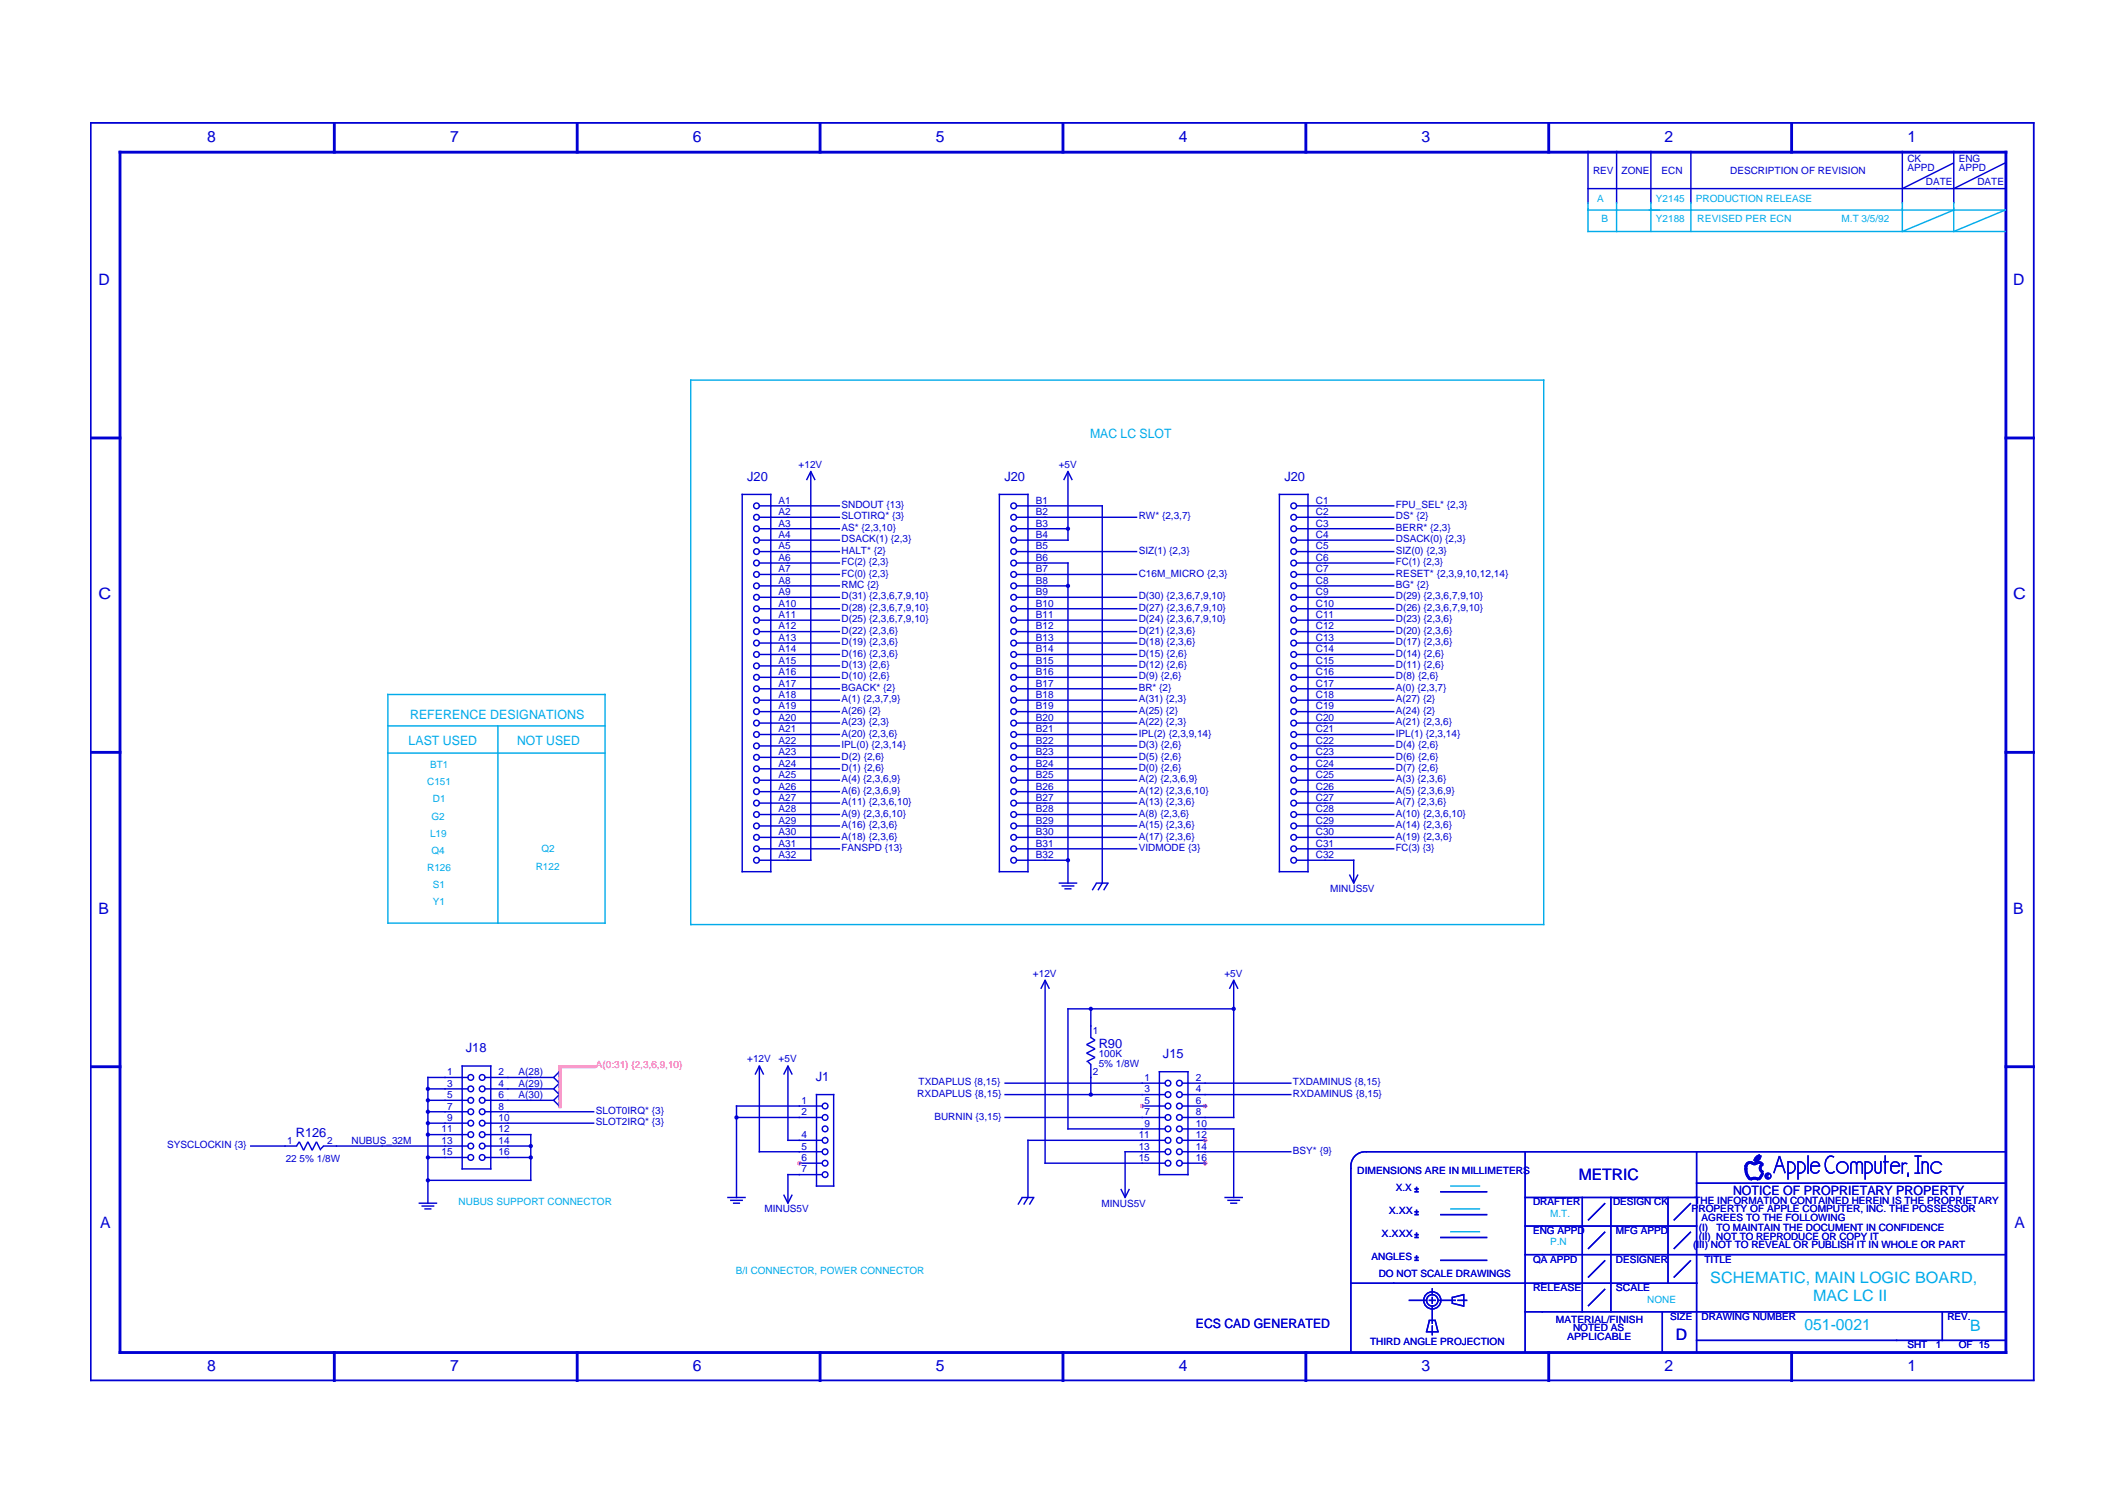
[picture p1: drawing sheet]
<svg xmlns="http://www.w3.org/2000/svg" width="420mm" height="297mm" viewBox="0 0 420 297" stroke-linecap="round" stroke-linejoin="round" font-family="sans-serif">
<path d="M17.8 24.3h384.1M17.9 24.1v248.7M401.7 24.1v248.7M17.8 272.6h384.1" fill="none" stroke="#0000d3" stroke-width=".35"/>
<g fill="none" stroke="#0000d3" stroke-width=".56">
<path d="M23.4 30.1h373.1M23.7 29.8v237.6M66 24.1v6.2M114 24.1v6.2M162 24.1v6.2M210 24.1v6.2M258 24.1v6.2M305.9 24.1v6.2M353.9 24.1v6.2M396.2 29.8v237.6M17.8 86.5h6.2M396 86.5h5.9"/>
<path d="M17.8 148.6h6.2M396 148.6h5.9M17.8 210.7h6.2M396 210.7h5.9M344.9 230.2v.8M344.9 230.7a2.54 2.54 0 0 0 .8 2.2M345.7 233a1.41 1.41 0 0 1 1.7 0M346.2 229.7l.2 .2 .6-.2M346.2 229.7a.85 .85 0 0 0-1.3 .7M346.9 229.7l.7-.1 .6 .5M347.7 228.2a1.13 1.13 0 0 1-1.1 1.1M347.7 228.2a1.41 1.41 0 0 0-1.1 1.1"/>
<path d="M348.2 231.6l-.3 .7-.5 .6M348.3 229.9a.85 .85 0 0 0-.6 .9 .85 .85 0 0 0 .6 .7M23.4 267.1h373.1M66 266.8v6M114 266.8v6M162 266.8v6M210 266.8v6M258 266.8v6M305.9 266.8v6M353.9 266.8v6"/>
</g>
<g fill="none" stroke="#0000d3" stroke-width=".28">
<path d="M313.5 37.3h82.7M313.7 29.8v10.4M319.3 29.8v10.4M326.1 29.8v10.4M334 29.8v10.4M375.8 29.8v10.4M385.9 32.2l-10.1 5.1M385.9 29.8v10.4M396.1 32.2l-10.2 5.1M146.5 97.6h5.9M146.6 97.5v74.8M149.9 99.9h16"/>
<path d="M152.3 97.5v74.8M159.3 94.8l.9-1.7 .8 1.7M160.2 93v77M197.3 97.6h5.9M197.4 97.5v74.8M200.7 99.9h17.2M203.1 97.5v74.8M210.1 94.8l.9-1.7 .8 1.7M211 93v13.8M217.7 99.8v74.8M252.6 97.6h5.9M252.7 97.5v74.8"/>
<path d="M256 99.9h19.4M258.4 97.5v74.8M149.9 118h16M149.9 115.7h16M149.9 113.5h16M149.9 111.2h16M149.9 108.9h16M149.9 106.7h16M149.9 104.4h16M149.9 102.2h16M200.7 118h23.9M200.7 115.7h10.4"/>
<path d="M200.7 113.5h23.9M200.7 111.2h10.4M200.7 108.9h23.9M200.7 106.7h10.4M200.7 104.4h10.4M200.7 102.2h23.9M211 111.1v63.5M256 118h19.4M256 115.7h19.4M256 113.5h19.4M256 111.2h19.4M256 108.9h19.4"/>
<path d="M256 106.7h19.4M256 104.4h19.4M256 102.2h19.4M149.9 138.3h16M149.9 136h16M149.9 133.8h16M149.9 131.5h16M149.9 129.3h16M149.9 127h16M149.9 124.7h16M149.9 122.5h16M149.9 120.2h16"/>
<path d="M200.7 138.3h23.9M200.7 136h23.9M200.7 133.8h23.9M200.7 131.5h23.9M200.7 129.3h23.9M200.7 127h23.9M200.7 124.7h23.9M200.7 122.5h23.9M200.7 120.2h23.9M256 138.3h19.4M256 136h19.4M256 133.8h19.4"/>
<path d="M256 131.5h19.4M256 129.3h19.4M256 127h19.4M256 124.7h19.4M256 122.5h19.4M256 120.2h19.4M149.9 158.6h16M149.9 156.4h16M149.9 154.1h16M149.9 151.8h16M149.9 149.6h16M149.9 147.3h16"/>
<path d="M149.9 145.1h16M149.9 142.8h16M149.9 140.5h16M200.7 158.6h23.9M200.7 156.4h23.9M200.7 154.1h23.9M200.7 151.8h23.9M200.7 149.6h23.9M200.7 147.3h23.9M200.7 145.1h23.9M200.7 142.8h23.9M200.7 140.5h23.9"/>
<path d="M256 158.6h19.4M256 156.4h19.4M256 154.1h19.4M256 151.8h19.4M256 149.6h19.4M256 147.3h19.4M256 145.1h19.4M256 142.8h19.4M256 140.5h19.4M146.5 172.2h5.9M149.9 169.9h10.4M149.9 167.6h16"/>
<path d="M149.9 165.4h16M149.9 163.1h16M149.9 160.9h16M197.3 172.2h5.9M200.7 169.9h10.4M200.7 167.6h23.9M200.7 165.4h23.9M200.7 163.1h23.9M200.7 160.9h23.9M209.1 174.4h3.7M209.7 175h2.5M210.3 175.5h1.4"/>
<path d="M216.5 174.4h2.5M216.6 174.4l-.8 1.4M217.7 174.4l-.8 1.4M218.9 174.4l-.9 1.4M252.6 172.2h5.9M256 169.9h11.5M256 167.6h19.4M256 165.4h19.4M256 163.1h19.4M256 160.9h19.4M266.6 172.7l.8 1.7 .9-1.7M267.4 169.8v4.8"/>
<path d="M205.6 195.3l.8-1.7 .9 1.7M206.4 193.5v36.4M210.8 199.2h33M211 199.1v24M215.5 199.1v5.9M242.9 195.3l.8-1.7 .8 1.7M243.7 193.5v27.3M84.4 219.6h8.2M84.4 217.3h8.2M84.4 215.1h8.2M84.4 212.8h8.2M84.5 212.7v25.1"/>
<path d="M91.2 210.5h5.9M91.3 210.4v20.6M95.7 219.6h21.7M95.7 217.3h13.8M95.7 215.1h13.8M95.7 212.8h13.8M96.9 210.4v20.6M110.5 211.7l-1.1 1.1 1.1 1.1-1.1 1.2 1.1 1.1-1.1 1.1 1.1 1.1M110.5 211.5v7.1M145.3 218.4h17.3M145.5 218.3v18.3M149.2 212.2l.8-1.7 .8 1.7"/>
<path d="M150 210.4v17.2M154.8 212.2l.8-1.7 .9 1.7M155.6 210.4v15M161.1 216.2h3.7M161.3 216v18.4M164.7 216v18.4M198.4 216.2h31.9M198.4 213.9h31.9M214.9 209.7l.6 .6M215.5 210.1v6.2M215.5 204.9l.8 .6-1.7 .8 1.7 .9-1.7 .8 1.7 .8-1.7 .9M225.5 218.4h4.8"/>
<path d="M228.9 211.7h5.9M229 211.5v20.6M233.4 218.4h4.8M233.4 216.2h21.7M233.4 213.9h21.7M234.7 211.5v20.6M49.4 226.3h9.3M58.6 226.3l.5-.8 .9 1.7 .8-1.7 .9 1.7 .8-1.7 .9 1.7M63.8 226.3h28.8M63.9 226.3l-.5 .6M82.7 237.6h3.7M83.3 238.2h2.5"/>
<path d="M83.8 238.8h1.4M84.4 228.6h8.2M84.4 224.1h8.2M84.4 221.8h8.2M84.4 233.1h20.6M91.2 230.9h5.9M95.7 228.6h9.3M95.7 226.3h9.3M95.7 224.1h9.3M95.7 221.8h21.7M104.8 223.9v9.4M143.7 236.5h3.6"/>
<path d="M144.2 237.1h2.6M144.8 237.6h1.4M145.3 220.7h17.3M149.9 227.5h12.7M154.8 235.9l.8 1.7 .9-1.7M155.5 232h7.1M155.5 225.2h7.1M155.6 231.8v6M157.8 229.7h4.8M161.1 234.2h3.7M198.4 220.7h31.9M201.8 236.5h2.5"/>
<path d="M201.9 236.5l-.8 1.4M202.9 225.2h27.4M203.1 225.1v11.5M203.1 236.5l-.9 1.4M204.2 236.5l-.9 1.4M206.3 229.7h24M210.8 223h19.5M221.4 234.8l.8 1.7 .9-1.7M222.1 227.5h8.2M222.2 227.3v9.3M228.9 232h5.9M233.4 229.7h4.8"/>
<path d="M233.4 227.5h21.7M233.4 225.2h4.8M233.4 220.7h10.4M233.4 223h10.4M241.9 236.5h3.6M242.4 237.1h2.6M243 237.6h1.4M243.7 222.8v13.8M266.8 230.7v36.4M269.8 227.5h126.4M270 227.5a2.82 2.82 0 0 0-3.1 3.3M279.4 239.9h.8"/>
<path d="M279.4 239.3h.8M279.4 235.4h.8M279.4 234.8h.8M279.8 234.4v.8M279.8 238.9v.8M284.5 239.9h9.3M284.5 235.4h9.3M301.1 236.5h34.2M301.3 227.3v39.8M312.6 236.4v22.8M317.1 237.6l-3.4 3.4M318.2 236.4v22.8"/>
<path d="M329.5 236.4v17.2M334 237.6l-3.4 3.4M335 233.7h61.2M335.1 227.3v39.8M349.4 232.1a.28 .28 0 0 0-.3 0 .28 .28 0 0 0 0 .4 .28 .28 0 0 0 .3 0M350.4 231.7l1.1-3.4 1.1 3.4M350.8 230.3h1.4M353.2 229.3v3.7M353.2 229.5a1.13 1.13 0 0 1 1.4 1.1 1.13 1.13 0 0 1-1.4 1.1M355.2 229.3v3.7M355.2 229.5a1.13 1.13 0 0 1 1.4 1.1 1.13 1.13 0 0 1-1.4 1.1M357.2 228.2v3.6"/>
<path d="M357.6 230.3h2M357.7 230.3a.85 .85 0 0 1 .9-.9 .85 .85 0 0 1 .8 .9M357.7 230.2v1.1M357.8 231.1a.85 .85 0 0 0 .8 .6 .85 .85 0 0 0 .8-.6M360.8 231.1l.3 .3M361.1 228.6a2.24 2.24 0 0 0-.2 2.8M362.3 228.6l-.7-.3-.6 .4M362.4 231.3l-.6 .4-.7-.2M365.6 230a.56 .56 0 0 1 .6-.6 .56 .56 0 0 1 .5 .6 .56 .56 0 0 1 .6-.6 .56 .56 0 0 1 .6 .6M365.6 229.9v1.9M366.7 229.9v1.9M367.9 229.9v1.9"/>
<path d="M368.4 229.3v3.7M368.5 229.5a1.13 1.13 0 0 1 1.4 1.1 1.13 1.13 0 0 1-1.4 1.1M370.4 231.1a.56 .56 0 0 0 .6 .6 .56 .56 0 0 0 .5-.6M370.4 229.3v2M371.5 229.3v2M372 229.4h1.1M372.4 228.2v3.6M373.4 230.3h2M373.5 230.3a.85 .85 0 0 1 .9-.9 .85 .85 0 0 1 .8 .9M373.5 230.2v1.1M373.6 231.1a.85 .85 0 0 0 .8 .6 .85 .85 0 0 0 .8-.6M375.8 229.6v2.2"/>
<path d="M376.7 229.9l-.4-.2-.5 .3M376.9 231.6v.8M378.2 231.7h1.1M378.2 228.3h1.4M378.9 228.2v3.6M379.7 230a.56 .56 0 0 1 .6-.6 .56 .56 0 0 1 .6 .6M379.7 229.3v2.5M380.9 229.9v1.9M383.6 230.1a1.13 1.13 0 0 0-1.7-.4 1.13 1.13 0 0 0-.2 1.7 1.13 1.13 0 0 0 1.8-.1M266.7 253.4h68.6M278.3 256.8h3.6M279.4 248.4h.8"/>
<path d="M279.4 248.9h.8M279.4 244.4h.8M279.4 243.8h.8M279.8 243.4v.9M279.8 247.9v.9M282.2 256.8h1.4M282.9 254.4v1.4M282.9 256.1v1.4M282.9 257.8v3.7M283.9 256.8h3.7M284.5 248.9h9.3M284.5 244.4h9.3"/>
<path d="M286.9 257.4l2.2 .6M286.9 256.1v1.4M287.9 256.8h1.9M289.1 255.6v2.5M289.1 255.7l-2.2 .6M301.1 259.1h95.1M301.1 247.8h95.1M301.1 242.1h34.2M317.1 243.3l-3.4 3.4M317.1 248.9l-3.4 3.4M317.1 254.6l-3.4 3.4M328.4 258.9v8.2"/>
<path d="M334 243.3l-3.4 3.4M334 248.9l-3.4 3.4M383.7 258.9v6M281.7 263h2.5M282.2 260.8h1.4M282.4 260.8l-.6 2.2M282.9 261.8v1.9M283.5 260.8l.6 2.2M335 264.7h61.2"/>
<circle cx="149.4" cy="99.9" r=".56"/>
<circle cx="200.2" cy="99.9" r=".56"/>
<circle cx="255.6" cy="99.9" r=".56"/>
<circle cx="149.4" cy="118" r=".56"/>
<circle cx="149.4" cy="106.7" r=".56"/>
<circle cx="149.4" cy="111.2" r=".56"/>
<circle cx="149.4" cy="102.2" r=".56"/>
<circle cx="149.4" cy="113.5" r=".56"/>
<circle cx="149.4" cy="108.9" r=".56"/>
<circle cx="149.4" cy="115.7" r=".56"/>
<circle cx="149.4" cy="104.4" r=".56"/>
<circle cx="200.2" cy="118" r=".56"/>
<circle cx="200.2" cy="111.2" r=".56"/>
<circle cx="200.2" cy="102.2" r=".56"/>
<circle cx="200.2" cy="113.5" r=".56"/>
<circle cx="200.2" cy="108.9" r=".56"/>
<circle cx="200.2" cy="106.7" r=".56"/>
<circle cx="200.2" cy="104.4" r=".56"/>
<circle cx="200.2" cy="115.7" r=".56"/>
<circle cx="211" cy="104.4" r=".28"/>
<circle cx="211" cy="115.7" r=".28"/>
<circle cx="255.6" cy="118" r=".56"/>
<circle cx="255.6" cy="111.2" r=".56"/>
<circle cx="255.6" cy="113.5" r=".56"/>
<circle cx="255.6" cy="106.7" r=".56"/>
<circle cx="255.6" cy="108.9" r=".56"/>
<circle cx="255.6" cy="102.2" r=".56"/>
<circle cx="255.6" cy="115.7" r=".56"/>
<circle cx="255.6" cy="104.4" r=".56"/>
<circle cx="149.4" cy="129.3" r=".56"/>
<circle cx="149.4" cy="124.7" r=".56"/>
<circle cx="149.4" cy="136" r=".56"/>
<circle cx="149.4" cy="138.3" r=".56"/>
<circle cx="149.4" cy="127" r=".56"/>
<circle cx="149.4" cy="120.2" r=".56"/>
<circle cx="149.4" cy="133.8" r=".56"/>
<circle cx="149.4" cy="131.5" r=".56"/>
<circle cx="149.4" cy="122.5" r=".56"/>
<circle cx="200.2" cy="124.7" r=".56"/>
<circle cx="200.2" cy="129.3" r=".56"/>
<circle cx="200.2" cy="136" r=".56"/>
<circle cx="200.2" cy="138.3" r=".56"/>
<circle cx="200.2" cy="127" r=".56"/>
<circle cx="200.2" cy="120.2" r=".56"/>
<circle cx="200.2" cy="133.8" r=".56"/>
<circle cx="200.2" cy="131.5" r=".56"/>
<circle cx="200.2" cy="122.5" r=".56"/>
<circle cx="255.6" cy="127" r=".56"/>
<circle cx="255.6" cy="138.3" r=".56"/>
<circle cx="255.6" cy="124.7" r=".56"/>
<circle cx="255.6" cy="129.3" r=".56"/>
<circle cx="255.6" cy="136" r=".56"/>
<circle cx="255.6" cy="120.2" r=".56"/>
<circle cx="255.6" cy="133.8" r=".56"/>
<circle cx="255.6" cy="131.5" r=".56"/>
<circle cx="255.6" cy="122.5" r=".56"/>
<circle cx="149.4" cy="140.5" r=".56"/>
<circle cx="149.4" cy="158.6" r=".56"/>
<circle cx="149.4" cy="151.8" r=".56"/>
<circle cx="149.4" cy="149.6" r=".56"/>
<circle cx="149.4" cy="147.3" r=".56"/>
<circle cx="149.4" cy="156.4" r=".56"/>
<circle cx="149.4" cy="142.8" r=".56"/>
<circle cx="149.4" cy="145.1" r=".56"/>
<circle cx="149.4" cy="154.1" r=".56"/>
<circle cx="200.2" cy="147.3" r=".56"/>
<circle cx="200.2" cy="151.8" r=".56"/>
<circle cx="200.2" cy="140.5" r=".56"/>
<circle cx="200.2" cy="149.6" r=".56"/>
<circle cx="200.2" cy="158.6" r=".56"/>
<circle cx="200.2" cy="142.8" r=".56"/>
<circle cx="200.2" cy="145.1" r=".56"/>
<circle cx="200.2" cy="154.1" r=".56"/>
<circle cx="200.2" cy="156.4" r=".56"/>
<circle cx="255.6" cy="158.6" r=".56"/>
<circle cx="255.6" cy="140.5" r=".56"/>
<circle cx="255.6" cy="147.3" r=".56"/>
<circle cx="255.6" cy="151.8" r=".56"/>
<circle cx="255.6" cy="149.6" r=".56"/>
<circle cx="255.6" cy="156.4" r=".56"/>
<circle cx="255.6" cy="154.1" r=".56"/>
<circle cx="255.6" cy="142.8" r=".56"/>
<circle cx="255.6" cy="145.1" r=".56"/>
<circle cx="149.4" cy="160.9" r=".56"/>
<circle cx="149.4" cy="163.1" r=".56"/>
<circle cx="149.4" cy="169.9" r=".56"/>
<circle cx="149.4" cy="165.4" r=".56"/>
<circle cx="149.4" cy="167.6" r=".56"/>
<circle cx="200.2" cy="169.9" r=".56"/>
<circle cx="200.2" cy="163.1" r=".56"/>
<circle cx="200.2" cy="160.9" r=".56"/>
<circle cx="200.2" cy="165.4" r=".56"/>
<circle cx="200.2" cy="167.6" r=".56"/>
<circle cx="211" cy="169.9" r=".28"/>
<circle cx="255.6" cy="169.9" r=".56"/>
<circle cx="255.6" cy="163.1" r=".56"/>
<circle cx="255.6" cy="160.9" r=".56"/>
<circle cx="255.6" cy="167.6" r=".56"/>
<circle cx="255.6" cy="165.4" r=".56"/>
<circle cx="215.5" cy="199.2" r=".28"/>
<circle cx="243.7" cy="199.2" r=".28"/>
<circle cx="84.5" cy="217.3" r=".28"/>
<circle cx="84.5" cy="215.1" r=".28"/>
<circle cx="84.5" cy="219.6" r=".28"/>
<circle cx="93" cy="217.3" r=".56"/>
<circle cx="93" cy="215.1" r=".56"/>
<circle cx="93" cy="219.6" r=".56"/>
<circle cx="93" cy="212.8" r=".56"/>
<circle cx="95.3" cy="217.3" r=".56"/>
<circle cx="95.3" cy="215.1" r=".56"/>
<circle cx="95.3" cy="219.6" r=".56"/>
<circle cx="95.3" cy="212.8" r=".56"/>
<circle cx="163" cy="218.4" r=".56"/>
<circle cx="215.5" cy="216.2" r=".28"/>
<circle cx="230.7" cy="213.9" r=".56"/>
<circle cx="230.7" cy="218.4" r=".56"/>
<circle cx="230.7" cy="216.2" r=".56"/>
<circle cx="233" cy="213.9" r=".56"/>
<circle cx="233" cy="216.2" r=".56"/>
<circle cx="233" cy="218.4" r=".56"/>
<circle cx="84.5" cy="233.1" r=".28"/>
<circle cx="84.5" cy="224.1" r=".28"/>
<circle cx="84.5" cy="228.6" r=".28"/>
<circle cx="84.5" cy="221.8" r=".28"/>
<circle cx="93" cy="228.6" r=".56"/>
<circle cx="93" cy="226.3" r=".56"/>
<circle cx="93" cy="224.1" r=".56"/>
<circle cx="93" cy="221.8" r=".56"/>
<circle cx="95.3" cy="228.6" r=".56"/>
<circle cx="95.3" cy="226.3" r=".56"/>
<circle cx="95.3" cy="221.8" r=".56"/>
<circle cx="95.3" cy="224.1" r=".56"/>
<circle cx="104.8" cy="228.6" r=".28"/>
<circle cx="104.8" cy="226.3" r=".28"/>
<circle cx="145.5" cy="220.7" r=".28"/>
<circle cx="163" cy="223" r=".56"/>
<circle cx="163" cy="220.7" r=".56"/>
<circle cx="163" cy="225.2" r=".56"/>
<circle cx="163" cy="232" r=".56"/>
<circle cx="163" cy="227.5" r=".56"/>
<circle cx="163" cy="229.7" r=".56"/>
<circle cx="230.7" cy="223" r=".56"/>
<circle cx="230.7" cy="225.2" r=".56"/>
<circle cx="230.7" cy="220.7" r=".56"/>
<circle cx="230.7" cy="229.7" r=".56"/>
<circle cx="230.7" cy="227.5" r=".56"/>
<circle cx="233" cy="223" r=".56"/>
<circle cx="233" cy="220.7" r=".56"/>
<circle cx="233" cy="225.2" r=".56"/>
<circle cx="233" cy="229.7" r=".56"/>
<circle cx="233" cy="227.5" r=".56"/>
<circle cx="349.2" cy="232.3" r=".56"/>
<circle cx="363.9" cy="230.6" r="1.13"/>
<circle cx="282.9" cy="256.8" r="1.69"/>
<circle cx="282.9" cy="256.8" r="1.13"/>
</g>
<g fill="none" stroke="#dd0907" stroke-width=".28">
<circle cx="225.6" cy="218.4" r=".28"/>
<circle cx="238.1" cy="218.4" r=".28"/>
<circle cx="157.9" cy="229.7" r=".28"/>
<circle cx="238.1" cy="229.7" r=".28"/>
<circle cx="238.1" cy="225.2" r=".28"/>
</g>
<path d="M110.3 210.7h7.4M110.6 210.4v8.5" fill="none" stroke="#f20884" stroke-width=".56"/>
<g fill="none" stroke="#02abea" stroke-width=".28">
<path d="M313.7 39.9v6M319.3 39.9v6M326.1 39.9v6M334 39.9v6M375.8 39.9v6M385.9 39.9v6M313.5 41.5h82.7M313.5 45.7h82.7M385.9 41.5l-10.1 4.2M396.1 41.5l-10.2 4.2M136.3 75.1h168.8M136.5 74.9v107.8"/>
<path d="M304.9 74.9v107.8M76.5 137.2h43.2M76.6 137v45.5M119.5 137v45.5M76.5 148.7h43.2M76.5 143.4h43.2M98.4 143.2v39.3M76.5 182.3h43.2M136.3 182.6h168.8M286.5 238.8h5.9M286.5 234.2h5.9M286.5 243.3h5.9"/>
</g>
<g font-size="3.1" fill="#0000d3">
<text x="40.9" y="28.1">8</text>
<text x="88.9" y="28.1">7</text>
<text x="136.9" y="28.1">6</text>
<text x="184.9" y="28.1">5</text>
<text x="232.8" y="28.1">4</text>
<text x="280.8" y="28.1">3</text>
<text x="328.8" y="28.1">2</text>
<text x="376.8" y="28.1">1</text>
<text x="19.5" y="56.3">D</text>
<text x="397.7" y="56.3">D</text>
<text x="19.5" y="118.4">C</text>
<text x="397.7" y="118.4">C</text>
<text x="19.5" y="180.5">B</text>
<text x="397.7" y="180.5">B</text>
<text x="311.9" y="233">METRIC</text>
<text x="19.8" y="242.6">A</text>
<text x="397.9" y="242.6">A</text>
<text x="331" y="264.6">D</text>
<text x="40.9" y="270.8">8</text>
<text x="88.9" y="270.8">7</text>
<text x="136.9" y="270.8">6</text>
<text x="184.9" y="270.8">5</text>
<text x="232.8" y="270.8">4</text>
<text x="280.8" y="270.8">3</text>
<text x="328.8" y="270.8">2</text>
<text x="376.8" y="270.8">1</text>
</g>
<g font-size="3.1" fill="#02abea">
<text x="337.8" y="253.3">SCHEMATIC, MAIN LOGIC BOARD,</text>
<text x="358.1" y="257">MAC LC II</text>
<text x="356.4" y="262.6">051-0021</text>
<text x="389.2" y="262.9">B</text>
</g>
<g font-size="2.5" fill="#02abea">
<text x="215.3" y="86.5">MAC LC SLOT</text>
<text x="81" y="142.1">REFERENCE DESIGNATIONS</text>
<text x="80.7" y="147.2">LAST USED</text>
<text x="102.2" y="147.2">NOT USED</text>
</g>
<g font-size="2.5" fill="#0000d3">
<text x="147.6" y="95">J20</text>
<text x="198.4" y="95">J20</text>
<text x="253.7" y="95">J20</text>
<text x="92" y="207.9">J18</text>
<text x="217" y="207">R90</text>
<text x="229.7" y="209">J15</text>
<text x="161.1" y="213.5">J1</text>
<text x="58.4" y="224.5">R126</text>
<text x="342.3" y="236.1">NOTICE OF PROPRIETARY PROPERTY</text>
<text x="236.2" y="262.3">ECS CAD GENERATED</text>
</g>
<g font-size="2" fill="#0000d3">
<text x="314.7" y="34.3">REV</text>
<text x="320.3" y="34.3">ZONE</text>
<text x="328.2" y="34.3">ECN</text>
<text x="341.8" y="34.3">DESCRIPTION OF REVISION</text>
<text x="376.8" y="32">CK</text>
<text x="376.8" y="33.7">APPD</text>
<text x="386.9" y="33.7">APPD</text>
<text x="386.9" y="32">ENG</text>
<text x="380.4" y="36.5">DATE</text>
<text x="390.6" y="36.5">DATE</text>
<text x="157.8" y="92.4">+12V</text>
<text x="209.1" y="92.4">+5V</text>
<text x="153.8" y="99.5">A1</text>
<text x="153.8" y="101.7">A2</text>
<text x="166.2" y="100.3">SNDOUT {13}</text>
<text x="204.6" y="99.5">B1</text>
<text x="204.6" y="101.7">B2</text>
<text x="259.9" y="99.5">C1</text>
<text x="259.9" y="101.7">C2</text>
<text x="275.7" y="100.3">FPU_SEL* {2,3}</text>
<text x="153.8" y="104">A3</text>
<text x="153.8" y="106.3">A4</text>
<text x="166.2" y="102.6">SLOTIRQ* {3}</text>
<text x="166.2" y="104.8">AS* {2,3,10}</text>
<text x="166.2" y="107.1">DSACK(1) {2,3}</text>
<text x="204.6" y="104">B3</text>
<text x="204.6" y="106.3">B4</text>
<text x="224.9" y="102.6">RW* {2,3,7}</text>
<text x="259.9" y="104">C3</text>
<text x="259.9" y="106.3">C4</text>
<text x="275.7" y="102.6">DS* {2}</text>
<text x="275.7" y="104.8">BERR* {2,3}</text>
<text x="275.7" y="107.1">DSACK(0) {2,3}</text>
<text x="153.8" y="108.5">A5</text>
<text x="153.8" y="110.8">A6</text>
<text x="153.8" y="113">A7</text>
<text x="166.2" y="109.4">HALT* {2}</text>
<text x="166.2" y="111.6">FC(2) {2,3}</text>
<text x="166.2" y="113.9">FC(0) {2,3}</text>
<text x="204.6" y="108.5">B5</text>
<text x="204.6" y="110.8">B6</text>
<text x="204.6" y="113">B7</text>
<text x="224.9" y="109.4">SIZ(1) {2,3}</text>
<text x="224.9" y="113.9">C16M_MICRO {2,3}</text>
<text x="259.9" y="108.5">C5</text>
<text x="259.9" y="110.8">C6</text>
<text x="259.9" y="113">C7</text>
<text x="275.7" y="109.4">SIZ(0) {2,3}</text>
<text x="275.7" y="111.6">FC(1) {2,3}</text>
<text x="275.7" y="113.9">RESET* {2,3,9,10,12,14}</text>
<text x="153.8" y="119.8">A10</text>
<text x="153.8" y="115.3">A8</text>
<text x="153.8" y="117.5">A9</text>
<text x="166.2" y="116.1">RMC {2}</text>
<text x="166.2" y="118.4">D(31) {2,3,6,7,9,10}</text>
<text x="204.6" y="119.8">B10</text>
<text x="204.6" y="115.3">B8</text>
<text x="204.6" y="117.5">B9</text>
<text x="224.9" y="118.4">D(30) {2,3,6,7,9,10}</text>
<text x="259.9" y="119.8">C10</text>
<text x="259.9" y="115.3">C8</text>
<text x="259.9" y="117.5">C9</text>
<text x="275.7" y="116.1">BG* {2}</text>
<text x="275.7" y="118.4">D(29) {2,3,6,7,9,10}</text>
<text x="153.8" y="122.1">A11</text>
<text x="153.8" y="124.3">A12</text>
<text x="166.2" y="120.6">D(28) {2,3,6,7,9,10}</text>
<text x="166.2" y="122.9">D(25) {2,3,6,7,9,10}</text>
<text x="166.2" y="125.2">D(22) {2,3,6}</text>
<text x="204.6" y="122.1">B11</text>
<text x="204.6" y="124.3">B12</text>
<text x="224.9" y="120.6">D(27) {2,3,6,7,9,10}</text>
<text x="224.9" y="122.9">D(24) {2,3,6,7,9,10}</text>
<text x="224.9" y="125.2">D(21) {2,3,6}</text>
<text x="259.9" y="122.1">C11</text>
<text x="259.9" y="124.3">C12</text>
<text x="275.7" y="120.6">D(26) {2,3,6,7,9,10}</text>
<text x="275.7" y="122.9">D(23) {2,3,6}</text>
<text x="275.7" y="125.2">D(20) {2,3,6}</text>
<text x="153.8" y="126.6">A13</text>
<text x="153.8" y="128.8">A14</text>
<text x="153.8" y="131.1">A15</text>
<text x="166.2" y="127.4">D(19) {2,3,6}</text>
<text x="166.2" y="129.7">D(16) {2,3,6}</text>
<text x="166.2" y="131.9">D(13) {2,6}</text>
<text x="204.6" y="126.6">B13</text>
<text x="204.6" y="128.8">B14</text>
<text x="204.6" y="131.1">B15</text>
<text x="224.9" y="127.4">D(18) {2,3,6}</text>
<text x="224.9" y="129.7">D(15) {2,6}</text>
<text x="224.9" y="131.9">D(12) {2,6}</text>
<text x="259.9" y="126.6">C13</text>
<text x="259.9" y="128.8">C14</text>
<text x="259.9" y="131.1">C15</text>
<text x="275.7" y="127.4">D(17) {2,3,6}</text>
<text x="275.7" y="129.7">D(14) {2,6}</text>
<text x="275.7" y="131.9">D(11) {2,6}</text>
<text x="153.8" y="133.4">A16</text>
<text x="153.8" y="135.6">A17</text>
<text x="153.8" y="137.9">A18</text>
<text x="166.2" y="134.2">D(10) {2,6}</text>
<text x="166.2" y="136.5">BGACK* {2}</text>
<text x="204.6" y="133.4">B16</text>
<text x="204.6" y="135.6">B17</text>
<text x="204.6" y="137.9">B18</text>
<text x="224.9" y="134.2">D(9) {2,6}</text>
<text x="224.9" y="136.5">BR* {2}</text>
<text x="259.9" y="133.4">C16</text>
<text x="259.9" y="135.6">C17</text>
<text x="259.9" y="137.9">C18</text>
<text x="275.7" y="134.2">D(8) {2,6}</text>
<text x="275.7" y="136.5">A(0) {2,3,7}</text>
<text x="153.8" y="140.1">A19</text>
<text x="153.8" y="142.4">A20</text>
<text x="166.2" y="138.7">A(1) {2,3,7,9}</text>
<text x="166.2" y="141">A(26) {2}</text>
<text x="166.2" y="143.2">A(23) {2,3}</text>
<text x="204.6" y="140.1">B19</text>
<text x="204.6" y="142.4">B20</text>
<text x="224.9" y="138.7">A(31) {2,3}</text>
<text x="224.9" y="141">A(25) {2}</text>
<text x="224.9" y="143.2">A(22) {2,3}</text>
<text x="259.9" y="140.1">C19</text>
<text x="259.9" y="142.4">C20</text>
<text x="275.7" y="138.7">A(27) {2}</text>
<text x="275.7" y="141">A(24) {2}</text>
<text x="275.7" y="143.2">A(21) {2,3,6}</text>
<text x="153.8" y="144.6">A21</text>
<text x="153.8" y="146.9">A22</text>
<text x="153.8" y="149.2">A23</text>
<text x="166.2" y="145.5">A(20) {2,3,6}</text>
<text x="166.2" y="147.7">IPL(0) {2,3,14}</text>
<text x="204.6" y="144.6">B21</text>
<text x="204.6" y="146.9">B22</text>
<text x="204.6" y="149.2">B23</text>
<text x="224.9" y="145.5">IPL(2) {2,3,9,14}</text>
<text x="224.9" y="147.7">D(3) {2,6}</text>
<text x="259.9" y="144.6">C21</text>
<text x="259.9" y="146.9">C22</text>
<text x="259.9" y="149.2">C23</text>
<text x="275.7" y="145.5">IPL(1) {2,3,14}</text>
<text x="275.7" y="147.7">D(4) {2,6}</text>
<text x="153.8" y="151.4">A24</text>
<text x="153.8" y="153.7">A25</text>
<text x="153.8" y="155.9">A26</text>
<text x="166.2" y="150">D(2) {2,6}</text>
<text x="166.2" y="152.3">D(1) {2,6}</text>
<text x="166.2" y="154.5">A(4) {2,3,6,9}</text>
<text x="204.6" y="151.4">B24</text>
<text x="204.6" y="153.7">B25</text>
<text x="204.6" y="155.9">B26</text>
<text x="224.9" y="150">D(5) {2,6}</text>
<text x="224.9" y="152.3">D(0) {2,6}</text>
<text x="224.9" y="154.5">A(2) {2,3,6,9}</text>
<text x="259.9" y="151.4">C24</text>
<text x="259.9" y="153.7">C25</text>
<text x="259.9" y="155.9">C26</text>
<text x="275.7" y="150">D(6) {2,6}</text>
<text x="275.7" y="152.3">D(7) {2,6}</text>
<text x="275.7" y="154.5">A(3) {2,3,6}</text>
<text x="153.8" y="158.2">A27</text>
<text x="153.8" y="160.4">A28</text>
<text x="166.2" y="156.8">A(6) {2,3,6,9}</text>
<text x="166.2" y="159">A(11) {2,3,6,10}</text>
<text x="166.2" y="161.3">A(9) {2,3,6,10}</text>
<text x="204.6" y="158.2">B27</text>
<text x="204.6" y="160.4">B28</text>
<text x="224.9" y="156.8">A(12) {2,3,6,10}</text>
<text x="224.9" y="159">A(13) {2,3,6}</text>
<text x="224.9" y="161.3">A(8) {2,3,6}</text>
<text x="259.9" y="158.2">C27</text>
<text x="259.9" y="160.4">C28</text>
<text x="275.7" y="156.8">A(5) {2,3,6,9}</text>
<text x="275.7" y="159">A(7) {2,3,6}</text>
<text x="275.7" y="161.3">A(10) {2,3,6,10}</text>
<text x="153.8" y="162.7">A29</text>
<text x="153.8" y="165">A30</text>
<text x="153.8" y="167.2">A31</text>
<text x="166.2" y="163.5">A(16) {2,3,6}</text>
<text x="166.2" y="165.8">A(18) {2,3,6}</text>
<text x="204.6" y="162.7">B29</text>
<text x="204.6" y="165">B30</text>
<text x="204.6" y="167.2">B31</text>
<text x="224.9" y="163.5">A(15) {2,3,6}</text>
<text x="224.9" y="165.8">A(17) {2,3,6}</text>
<text x="259.9" y="162.7">C29</text>
<text x="259.9" y="165">C30</text>
<text x="259.9" y="167.2">C31</text>
<text x="275.7" y="163.5">A(14) {2,3,6}</text>
<text x="275.7" y="165.8">A(19) {2,3,6}</text>
<text x="153.8" y="169.5">A32</text>
<text x="166.2" y="168.1">FANSPD {13}</text>
<text x="204.6" y="169.5">B32</text>
<text x="224.9" y="168.1">VIDMODE {3}</text>
<text x="259.9" y="169.5">C32</text>
<text x="275.7" y="168.1">FC(3) {3}</text>
<text x="262.7" y="176.2">MINUS5V</text>
<text x="204" y="192.9">+12V</text>
<text x="241.9" y="192.9">+5V</text>
<text x="147.6" y="209.8">+12V</text>
<text x="153.8" y="209.8">+5V</text>
<text x="215.9" y="204.2">1</text>
<text x="217" y="208.7">100K</text>
<text x="88.3" y="212.4">1</text>
<text x="88.3" y="214.6">3</text>
<text x="98.5" y="212.4">2</text>
<text x="98.5" y="214.6">4</text>
<text x="102.4" y="212.4">A(28)</text>
<text x="102.4" y="214.6">A(29)</text>
<text x="181.5" y="214.3">TXDAPLUS {8,15}</text>
<text x="215.9" y="212.4">2</text>
<text x="217" y="210.7">5% 1/8W</text>
<text x="226.1" y="213.5">1</text>
<text x="226.1" y="215.8">3</text>
<text x="236.2" y="213.5">2</text>
<text x="236.2" y="215.8">4</text>
<text x="255.4" y="214.3">TXDAMINUS {8,15}</text>
<text x="88.3" y="216.9">5</text>
<text x="88.3" y="219.1">7</text>
<text x="88.3" y="221.4">9</text>
<text x="98.5" y="221.4">10</text>
<text x="98.5" y="216.9">6</text>
<text x="98.5" y="219.1">8</text>
<text x="102.4" y="216.9">A(30)</text>
<text x="117.7" y="220">SLOT0IRQ* {3}</text>
<text x="158.3" y="218">1</text>
<text x="158.3" y="220.3">2</text>
<text x="181.2" y="216.6">RXDAPLUS {8,15}</text>
<text x="184.6" y="221.1">BURNIN {3,15}</text>
<text x="226.1" y="218">5</text>
<text x="226.1" y="220.3">7</text>
<text x="236.2" y="218">6</text>
<text x="236.2" y="220.3">8</text>
<text x="255.4" y="216.6">RXDAMINUS {8,15}</text>
<text x="33" y="226.8">SYSCLOCKIN {3}</text>
<text x="56.7" y="225.9">1</text>
<text x="64.6" y="225.9">2</text>
<text x="69.4" y="225.9">NUBUS_32M</text>
<text x="87.2" y="223.7">11</text>
<text x="87.2" y="225.9">13</text>
<text x="98.5" y="223.7">12</text>
<text x="98.5" y="225.9">14</text>
<text x="117.7" y="222.2">SLOT2IRQ* {3}</text>
<text x="158.3" y="224.8">4</text>
<text x="158.3" y="227">5</text>
<text x="224.9" y="227">13</text>
<text x="224.9" y="224.8">11</text>
<text x="226.1" y="222.5">9</text>
<text x="236.2" y="224.8">12</text>
<text x="236.2" y="227">14</text>
<text x="236.2" y="222.5">10</text>
<text x="255.4" y="227.9">BSY* {9}</text>
<text x="56.4" y="229.6">22 5% 1/8W</text>
<text x="87.2" y="228.2">15</text>
<text x="98.5" y="228.2">16</text>
<text x="158.3" y="229.3">6</text>
<text x="158.3" y="231.6">7</text>
<text x="224.9" y="229.3">15</text>
<text x="236.2" y="229.3">16</text>
<text x="268.1" y="231.8">DIMENSIONS ARE IN MILLIMETERS</text>
<text x="151" y="239.5">MINUS5V</text>
<text x="217.6" y="238.3">MINUS5V</text>
<text x="274.3" y="239.7">X.XX</text>
<text x="275.7" y="235.2">X.X</text>
<text x="302.8" y="238.1">DRAFTER</text>
<text x="318.6" y="238.1">DESIGN CK</text>
<text x="334.2" y="239.5">PROPERTY OF APPLE COMPUTER, INC. THE POSSESSOR</text>
<text x="334.7" y="237.8">THE INFORMATION CONTAINED HEREIN IS THE PROPRIETARY</text>
<text x="272.9" y="244.3">X.XXX</text>
<text x="302.8" y="243.7">ENG APPD</text>
<text x="319.2" y="243.7">MFG APPD</text>
<text x="335.6" y="244.8">(II) NOT TO REPRODUCE OR COPY IT</text>
<text x="335.6" y="243.1">(I)</text>
<text x="336.1" y="241.2">AGREES TO THE FOLLOWING</text>
<text x="339.1" y="243.1">TO MAINTAIN THE DOCUMENT IN CONFIDENCE</text>
<text x="270.9" y="248.8">ANGLES</text>
<text x="302.8" y="249.3">QA APPD</text>
<text x="319.2" y="249.3">DESIGNER</text>
<text x="334.4" y="246.5">(III) NOT TO REVEAL OR PUBLISH IT IN WHOLE OR PART</text>
<text x="336.7" y="249.3">TITLE</text>
<text x="272.3" y="252.2">DO NOT SCALE DRAWINGS</text>
<text x="302.8" y="255">RELEASE</text>
<text x="319.2" y="255">SCALE</text>
<text x="307.3" y="261.2">MATERIAL/FINISH</text>
<text x="310.7" y="262.9">NOTED AS</text>
<text x="329.9" y="260.6">SIZE</text>
<text x="336.1" y="260.6">DRAWING NUMBER</text>
<text x="384.7" y="260.6">REV.</text>
<text x="270.7" y="265.7">THIRD ANGLE PROJECTION</text>
<text x="309.6" y="264.6">APPLICABLE</text>
<text x="376.8" y="266.3">SHT</text>
<text x="382.4" y="266.3">1</text>
<text x="386.9" y="266.3">OF 15</text>
</g>
<g font-size="2" fill="#02abea">
<text x="315.5" y="39.9">A</text>
<text x="327.1" y="39.9">Y2145</text>
<text x="335" y="39.9">PRODUCTION RELEASE</text>
<text x="316.4" y="43.9">B</text>
<text x="327.1" y="43.9">Y2188</text>
<text x="335.3" y="43.9">REVISED PER ECN</text>
<text x="363.8" y="43.9">M.T 3/5/92</text>
<text x="84.4" y="155.1">C151</text>
<text x="84.9" y="151.7">BT1</text>
<text x="85.2" y="161.9">G2</text>
<text x="85.5" y="158.5">D1</text>
<text x="84.9" y="165.2">L19</text>
<text x="84.4" y="172">R126</text>
<text x="85.2" y="168.6">Q4</text>
<text x="105.8" y="171.7">R122</text>
<text x="107" y="168.3">Q2</text>
<text x="85.5" y="178.8">Y1</text>
<text x="85.5" y="175.4">S1</text>
<text x="90.6" y="238.1">NUBUS SUPPORT CONNECTOR</text>
<text x="306.2" y="246">P.N</text>
<text x="306.2" y="240.3">M.T.</text>
<text x="145.3" y="251.6">B/I CONNECTOR, POWER CONNECTOR</text>
<text x="325.4" y="257.2">NONE</text>
</g>
<text font-size="2" fill="#f20884" x="117.7" y="211">A(0:31) {2,3,6,9,10}</text>
</svg>
